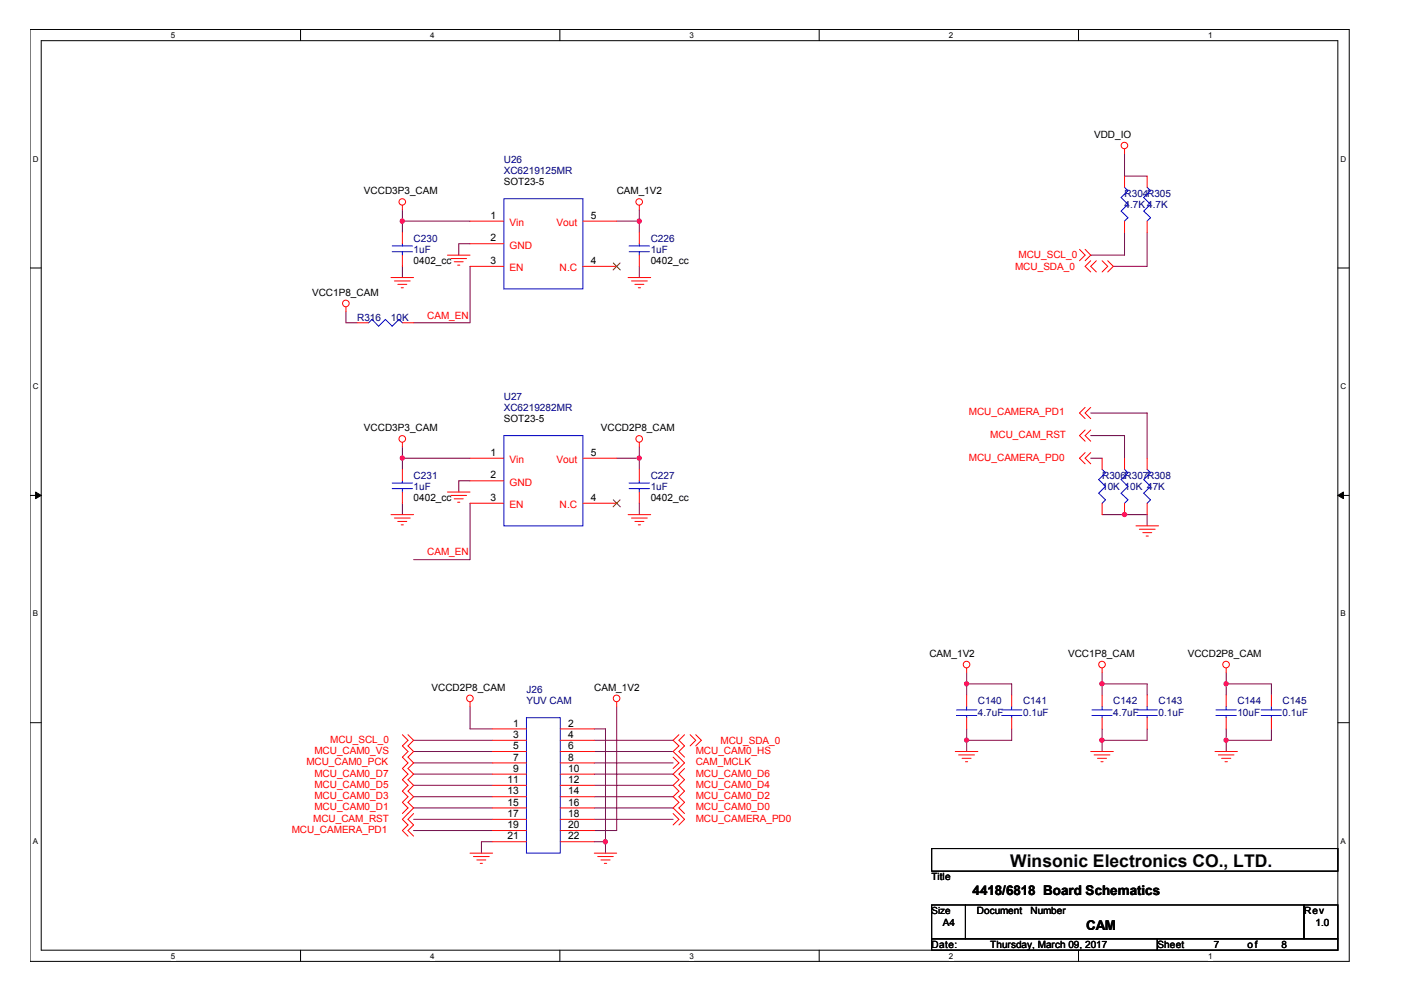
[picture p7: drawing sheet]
<svg xmlns="http://www.w3.org/2000/svg" width="297mm" height="210mm" viewBox="0 0 297 210" stroke-linecap="round" stroke-linejoin="round" font-family="sans-serif">
<path d="M6.3 6.2h279.2v197.2h-279.1zM8.7 8.6h274.3v192.5h-274.3z" fill="none" stroke="#000" stroke-width=".21"/>
<g fill="#fff">
<path d="M36.2 6.5h.9v1.9h-.9z"/>
<path d="M36.2 201.3h.9v1.9h-.9z"/>
</g>
<path d="M63.6 6.2v2.4M63.6 201.1v2.3" fill="none" stroke="#000" stroke-width=".21"/>
<g fill="#fff">
<path d="M91 6.5h.9v1.9h-.9z"/>
<path d="M91 201.3h.9v1.9h-.9z"/>
</g>
<path d="M118.4 6.2v2.4M118.4 201.1v2.3" fill="none" stroke="#000" stroke-width=".21"/>
<g fill="#fff">
<path d="M145.9 6.5h.9v1.9h-.9z"/>
<path d="M145.9 201.3h.9v1.9h-.9z"/>
</g>
<path d="M173.3 6.2v2.4M173.3 201.1v2.3" fill="none" stroke="#000" stroke-width=".21"/>
<g fill="#fff">
<path d="M200.7 6.5h1v1.9h-1z"/>
<path d="M200.7 201.3h1v1.9h-1z"/>
</g>
<path d="M228.2 6.2v2.4M228.2 201.1v2.3" fill="none" stroke="#000" stroke-width=".21"/>
<g fill="#fff">
<path d="M255.6 6.5h.9v1.9h-.9z"/>
<path d="M255.6 201.3h.9v1.9h-.9z"/>
<path d="M6.9 32.7h1.3v1.9h-1.3z"/>
<path d="M283.6 32.7h1.3v1.9h-1.3z"/>
<path d="M6.9 80.7h1.3v1.9h-1.3z"/>
<path d="M283.6 80.7h1.3v1.9h-1.3z"/>
</g>
<path d="M6.4 56.7h2.3M283 56.7h2.4" fill="none" stroke="#000" stroke-width=".21"/>
<g fill="#fff">
<path d="M6.9 128.9h1.2v1.9h-1.2z"/>
<path d="M283.6 128.9h1.2v1.9h-1.2z"/>
</g>
<path d="M6.4 104.8h2.3M7.5 104.1l1.2 .7-1.2 .7zM283 104.8h2.4M283 104.8l1.2-.7v1.4z" fill="none" stroke="#000" stroke-width=".21"/>
<path d="M7.5 104.1l1.2 .7-1.2 .7zM283 104.8l1.2-.7v1.4z" fill="#000"/>
<g fill="#fff">
<path d="M6.9 177h1.2v1.9h-1.2z"/>
<path d="M283.6 177h1.2v1.9h-1.2z"/>
</g>
<path d="M6.4 152.9h2.3M283 152.9h2.4" fill="none" stroke="#000" stroke-width=".21"/>
<path d="M130.5 46.8h4.8v2.4M135.3 56.4v2.3" fill="none" stroke="#800040" stroke-width=".21"/>
<circle cx="135.2" cy="46.8" r=".46" fill="#f0f"/>
<circle cx="135.2" cy="46.8" r=".46" fill="none" stroke="#f0f" stroke-width=".21"/>
<path d="M85.1 44.4v4.8M85.1 56.4v2.3M85.1 46.8h14.3M99.4 51.6h-2.3v2.4M135.3 44.4v2.4" fill="none" stroke="#800040" stroke-width=".21"/>
<circle cx="85.1" cy="46.8" r=".46" fill="#f0f"/>
<circle cx="85.1" cy="46.8" r=".46" fill="none" stroke="#f0f" stroke-width=".21"/>
<path d="M99.4 56.4v11.9h-11.9M73.2 65.9v2.4h2.4M130.5 97h4.8v2.3M135.3 106.5v2.4" fill="none" stroke="#800040" stroke-width=".21"/>
<circle cx="135.2" cy="96.9" r=".45" fill="#f0f"/>
<circle cx="135.2" cy="96.9" r=".45" fill="none" stroke="#f0f" stroke-width=".21"/>
<path d="M85.1 94.5v4.8M85.1 97h14.3M135.3 94.5v2.5M85.1 106.5v2.4M99.4 101.7h-2.3v2.4" fill="none" stroke="#800040" stroke-width=".21"/>
<circle cx="85.1" cy="96.9" r=".45" fill="#f0f"/>
<circle cx="85.1" cy="96.9" r=".45" fill="none" stroke="#f0f" stroke-width=".21"/>
<g fill="none" stroke="#800040" stroke-width=".21">
<path d="M99.4 106.5v11.9h-11.9M87.5 156.6h16.7M87.5 159h16.7M99.4 149.5v4.7h4.8M125.7 154.2h2.4v26.3M125.7 156.6h16.7M125.7 159h16.7M130.5 149.5v26.2h-4.8M87.5 161.4h16.7M87.5 163.8h16.7M87.5 166.2h16.7M87.5 168.6h16.7"/>
<path d="M87.5 171h16.7M87.5 173.4h16.7M87.5 175.7h16.7M104.2 178.1h-2.3v2.4M125.7 178.1h2.4M125.7 161.4h16.7M125.7 163.8h16.7M125.7 166.2h16.7M125.7 168.6h16.7M125.7 171h16.7M125.7 173.4h16.7"/>
</g>
<circle cx="128.1" cy="178.1" r=".46" fill="#f0f"/>
<circle cx="128.1" cy="178.1" r=".46" fill="none" stroke="#f0f" stroke-width=".21"/>
<path d="M230.8 87.4h11.9v9.6M230.8 97h2.4M230.8 92.2h7.1v4.8M233.2 108.9h9.5v2.4" fill="none" stroke="#800040" stroke-width=".21"/>
<circle cx="237.9" cy="108.9" r=".46" fill="#f0f"/>
<circle cx="237.9" cy="108.9" r=".46" fill="none" stroke="#f0f" stroke-width=".21"/>
<path d="M237.9 32.5v4.8h4.8M237.9 49.2v4.8h-7.1M242.7 49.2v7.2h-7.2M214 144.7h-9.5v2.4" fill="none" stroke="#800040" stroke-width=".21"/>
<circle cx="204.5" cy="144.7" r=".45" fill="#f0f"/>
<circle cx="204.5" cy="144.7" r=".45" fill="none" stroke="#f0f" stroke-width=".21"/>
<path d="M214 144.7v2.4M214 156.6h-9.5v2.4" fill="none" stroke="#800040" stroke-width=".21"/>
<circle cx="204.5" cy="156.6" r=".45" fill="#f0f"/>
<circle cx="204.5" cy="156.6" r=".45" fill="none" stroke="#f0f" stroke-width=".21"/>
<path d="M214 154.2v2.4M242.7 144.7h-9.5v2.4" fill="none" stroke="#800040" stroke-width=".21"/>
<circle cx="233.1" cy="144.7" r=".46" fill="#f0f"/>
<circle cx="233.1" cy="144.7" r=".46" fill="none" stroke="#f0f" stroke-width=".21"/>
<path d="M233.2 156.6v2.4M242.7 144.7v2.4" fill="none" stroke="#800040" stroke-width=".21"/>
<circle cx="233.1" cy="156.6" r=".46" fill="#f0f"/>
<circle cx="233.1" cy="156.6" r=".46" fill="none" stroke="#f0f" stroke-width=".21"/>
<path d="M242.7 154.2v2.4h-9.5M269 144.7h-9.6v2.4" fill="none" stroke="#800040" stroke-width=".21"/>
<circle cx="259.4" cy="144.7" r=".45" fill="#f0f"/>
<circle cx="259.4" cy="144.7" r=".45" fill="none" stroke="#f0f" stroke-width=".21"/>
<path d="M259.4 154.2v4.8M269 144.7v2.4M269 154.2v2.4h-9.6" fill="none" stroke="#800040" stroke-width=".21"/>
<circle cx="259.4" cy="156.6" r=".45" fill="#f0f"/>
<circle cx="259.4" cy="156.6" r=".45" fill="none" stroke="#f0f" stroke-width=".21"/>
<path d="M204.5 142.3v2.4M204.5 154.2v2.4M233.2 142.3v2.4M233.2 154.2v2.4M259.4 142.3v2.4" fill="none" stroke="#800040" stroke-width=".21"/>
<g fill="none" stroke="#f00" stroke-width=".21">
<path d="M237.9 31.5v1M237.9 37.3v2.3M242.7 37.3v2.3M82.7 58.7h4.8M83.4 59.5h3.4M85.1 43.4v1M85.1 49.2v2.4M85.1 54v2.4M94.7 54h4.7M95.4 54.7h3.3M96.1 55.4h1.9M96.8 56.1h.5"/>
<path d="M99.4 46.8h7.2M99.4 51.6h7.2M99.4 56.4h7.2M123.3 46.8h7.2M123.3 56.4h7.2M132.9 58.7h4.8M133.6 59.5h3.3M135.3 43.4v1M135.3 49.2v2.4M135.3 54v2.4M228.4 52.8l1.2 1.2-1.2 1.2M229.6 52.8l1.2 1.2-1.2 1.2"/>
<path d="M230.8 55.2l-1.2 1.2 1.2 1.1M231.9 55.2l-1.1 1.2 1.1 1.1M233.2 55.2l1.2 1.2-1.2 1.1M234.4 55.2l1.1 1.2-1.1 1.1M237.9 46.8v2.4M242.7 46.8v2.4M73.2 65v.9M75.6 68.3h2.4M84.2 60.2h1.9M84.9 60.9h.4M85.1 68.3h2.4M134.3 60.2h1.9"/>
<path d="M135 60.9h.5M85.1 93.6v.9M85.1 99.3v2.4M99.4 97h7.2M123.3 97h7.2M135.3 93.6v.9M135.3 99.3v2.4M229.6 86.2l-1.2 1.2 1.2 1.2M229.6 91l-1.2 1.2 1.2 1.2M229.6 95.8l-1.2 1.2 1.2 1.1M230.8 86.2l-1.2 1.2 1.2 1.2M230.8 91l-1.2 1.2 1.2 1.2"/>
<path d="M230.8 95.8l-1.2 1.2 1.2 1.1M233.2 97v2.3M237.9 97v2.3M242.7 97v2.3M82.7 108.9h4.8M83.4 109.6h3.4M84.2 110.3h1.9M84.9 111.1h.4M85.1 104.1v2.4M94.7 104.1h4.7M95.4 104.8h3.3M96.1 105.6h1.9"/>
<path d="M96.8 106.3h.5M99.4 101.7h7.2M99.4 106.5h7.2M123.3 106.5h7.2M132.9 108.9h4.8M133.6 109.6h3.3M134.3 110.3h1.9M135 111.1h.5M135.3 104.1v2.4M233.2 106.5v2.4M237.9 106.5v2.4M240.3 111.3h4.8"/>
<path d="M241 112h3.4M241.8 112.7h1.9M242.5 113.4h.5M242.7 106.5v2.4M85.1 155.5l1.2 1.1-1.2 1.2 1.2 1.2-1.2 1.2 1.2 1.2-1.2 1.2 1.2 1.2-1.2 1.2 1.2 1.2-1.2 1.2 1.2 1.2-1.2 1.2 1.2 1.2-1.2 1.1M86.3 155.5l1.2 1.1-1.2 1.2 1.2 1.2-1.2 1.2 1.2 1.2-1.2 1.2 1.2 1.2-1.2 1.2 1.2 1.2-1.2 1.2 1.2 1.2-1.2 1.2 1.2 1.2-2.4 2.4 1.2 1.2-1.2 1.1 1.2 1.2M99.4 148.5v1M104.2 159h7.2M104.2 154.2h7.2M104.2 156.6h7.2M118.5 159h7.2M118.5 154.2h7.2"/>
<path d="M118.5 156.6h7.2M130.5 148.5v1M143.6 155.5l-1.2 1.1 1.2 1.2-1.2 1.2 2.4 2.4-2.4 2.4 1.2 1.2-1.2 1.2 1.2 1.2-1.2 1.2 1.2 1.2-1.2 1.2 2.4 2.4-1.2 1.2M144.8 155.5l-1.2 1.1 1.2 1.2-1.2 1.2 1.2 1.2M146 155.5l1.2 1.1-1.2 1.2M147.2 155.5l1.2 1.1-1.2 1.2M202.1 159h4.8M202.8 159.7h3.4M204.5 141.4v.9M204.5 147.1v2.4M204.5 151.9v2.3M214 147.1v2.4"/>
<path d="M214 151.9v2.3M230.8 159h4.7M231.5 159.7h3.3M233.2 141.4v.9M233.2 147.1v2.4M233.2 151.9v2.3M242.7 147.1v2.4M242.7 151.9v2.3M257 159h4.8M257.8 159.7h3.3M259.4 141.4v.9M259.4 147.1v2.4"/>
<path d="M259.4 151.9v2.3M269 147.1v2.4M269 151.9v2.3M87.5 172.1l-1.2 1.3 1.2 1.2-1.2 1.1 1.2 1.2M104.2 161.4h7.2M104.2 163.8h7.2M104.2 166.2h7.2M104.2 168.6h7.2M104.2 171h7.2M104.2 173.4h7.2M104.2 175.7h7.2M104.2 178.1h7.2"/>
<path d="M118.5 161.4h7.2M118.5 163.8h7.2M118.5 166.2h7.2M118.5 168.6h7.2M118.5 171h7.2M118.5 173.4h7.2M118.5 175.7h7.2M118.5 178.1h7.2M142.4 172.1l1.2 1.3-1.2 1.2M142.4 160.2l1.2 1.2-1.2 1.2M144.8 162.6l-1.2 1.2 1.2 1.2-1.2 1.2 1.2 1.2-1.2 1.2 1.2 1.2-1.2 1.2 1.2 1.1M203.5 160.5h1.9"/>
<path d="M204.3 161.2h.4M232.2 160.5h1.9M232.9 161.2h.5M258.4 160.5h2M259.2 161.2h.5M99.4 180.5h4.8M100.2 181.2h3.3M100.9 182h1.9M101.6 182.7h.5M125.7 180.5h4.8M126.4 181.2h3.4M127.1 182h2"/>
<path d="M127.8 182.7h.6"/>
<circle cx="237.9" cy="30.8" r=".69"/>
<circle cx="85.1" cy="42.7" r=".69"/>
<circle cx="135.2" cy="42.7" r=".69"/>
<circle cx="73.2" cy="64.2" r=".7"/>
<circle cx="85.1" cy="92.9" r=".7"/>
<circle cx="135.2" cy="92.9" r=".7"/>
<circle cx="99.4" cy="147.8" r=".7"/>
<circle cx="130.4" cy="147.8" r=".7"/>
<circle cx="204.5" cy="140.6" r=".7"/>
<circle cx="233.1" cy="140.6" r=".7"/>
<circle cx="259.4" cy="140.6" r=".7"/>
</g>
<path d="M197.1 179.5h85.9v4.8h-85.9zM197.1 191.5h7.2v7.1h-7.2zM197.1 198.6h47.8v2.5h-47.8zM204.3 191.5h71.6v7.1h-71.6zM244.9 198.6h38.1v2.5h-38.1zM275.9 191.5h7.1v7.1h-7.1z" fill="none" stroke="#000" stroke-width=".21"/>
<g fill="none" stroke="#00f" stroke-width=".21">
<path d="M237.9 39.6l.7 .8-1.4 1.4 1.4 1.4-1.4 1.5 1.4 1.4-.7 .7M242.7 39.6l.7 .8-1.4 1.4 1.4 1.4-1.4 1.5 1.4 1.4-.7 .7M83 53.3h4.3M83 52h4.3M85.1 51.6v.4M85.1 53.3v.7M106.6 42.1h16.7v19h-16.7zM133.1 53.3h4.3M133.1 52h4.3M135.3 51.6v.4M135.3 53.3v.7M78 68.3l.7-.7 1.4 1.4 1.4-1.4 1.5 1.4 1.4-1.4 .7 .7"/>
<path d="M106.6 92.2h16.7v19.1h-16.7zM233.2 99.3l.7 .7-1.4 1.5 1.4 1.4-1.4 1.5 1.4 1.4-.7 .7M237.9 99.3l.7 .7-1.4 1.5 1.4 1.4-1.4 1.5 1.4 1.4-.7 .7M242.7 99.3l.7 .7-1.4 1.5 1.4 1.4-1.4 1.5 1.4 1.4-.7 .7M83 103.4h4.3M83 102.2h4.3M85.1 101.7v.5M85.1 103.4v.7M133.1 103.4h4.3M133.1 102.2h4.3M135.3 101.7v.5M135.3 103.4v.7"/>
<path d="M111.4 151.9h7.1v28.6h-7.1zM202.4 150.2h4.3M202.4 151.4h4.3M204.5 149.5v.7M204.5 151.4v.5M211.9 150.2h4.3M211.9 151.4h4.3M214 149.5v.7M214 151.4v.5M231 150.2h4.3M231 151.4h4.3M233.2 149.5v.7"/>
<path d="M233.2 151.4v.5M240.5 150.2h4.4M240.5 151.4h4.4M242.7 149.5v.7M242.7 151.4v.5M257.3 150.2h4.3M257.3 151.4h4.3M259.4 149.5v.7M259.4 151.4v.5M266.8 150.2h4.3M266.8 151.4h4.3M269 149.5v.7"/>
<path d="M269 151.4v.5"/>
</g>
<path d="M129.8 55.6l1.4 1.5M131.2 55.6l-1.5 1.5M129.8 105.8l1.4 1.4M131.2 105.8l-1.5 1.4" fill="none" stroke="#804000" stroke-width=".21"/>
<circle cx="135.2" cy="46.8" r=".46" fill="#f0f"/>
<circle cx="135.2" cy="46.8" r=".46" fill="none" stroke="#f0f" stroke-width=".21"/>
<circle cx="85.1" cy="46.8" r=".46" fill="#f0f"/>
<circle cx="85.1" cy="46.8" r=".46" fill="none" stroke="#f0f" stroke-width=".21"/>
<circle cx="135.2" cy="96.9" r=".45" fill="#f0f"/>
<circle cx="135.2" cy="96.9" r=".45" fill="none" stroke="#f0f" stroke-width=".21"/>
<circle cx="85.1" cy="96.9" r=".45" fill="#f0f"/>
<circle cx="85.1" cy="96.9" r=".45" fill="none" stroke="#f0f" stroke-width=".21"/>
<circle cx="128.1" cy="178.1" r=".46" fill="#f0f"/>
<circle cx="128.1" cy="178.1" r=".46" fill="none" stroke="#f0f" stroke-width=".21"/>
<circle cx="237.9" cy="108.9" r=".46" fill="#f0f"/>
<circle cx="237.9" cy="108.9" r=".46" fill="none" stroke="#f0f" stroke-width=".21"/>
<circle cx="204.5" cy="144.7" r=".45" fill="#f0f"/>
<circle cx="204.5" cy="144.7" r=".45" fill="none" stroke="#f0f" stroke-width=".21"/>
<circle cx="204.5" cy="156.6" r=".45" fill="#f0f"/>
<circle cx="204.5" cy="156.6" r=".45" fill="none" stroke="#f0f" stroke-width=".21"/>
<circle cx="233.1" cy="144.7" r=".46" fill="#f0f"/>
<circle cx="233.1" cy="144.7" r=".46" fill="none" stroke="#f0f" stroke-width=".21"/>
<circle cx="233.1" cy="156.6" r=".46" fill="#f0f"/>
<circle cx="233.1" cy="156.6" r=".46" fill="none" stroke="#f0f" stroke-width=".21"/>
<circle cx="259.4" cy="144.7" r=".45" fill="#f0f"/>
<circle cx="259.4" cy="144.7" r=".45" fill="none" stroke="#f0f" stroke-width=".21"/>
<circle cx="259.4" cy="156.6" r=".45" fill="#f0f"/>
<circle cx="259.4" cy="156.6" r=".45" fill="none" stroke="#f0f" stroke-width=".21"/>
<text font-size="3.7" x="213.7" y="183.4">Winsonic Electronics CO., LTD.</text>
<g font-size="2.8">
<text x="205.8" y="189.3">4418/6818 Board Schematics</text>
<text x="229.8" y="196.7">CAM</text>
</g>
<g font-size="2.2">
<text x="103.8" y="46.3">1</text>
<text x="125" y="46.3">5</text>
<text x="103.8" y="51.1">2</text>
<text x="103.8" y="55.9">3</text>
<text x="125" y="55.9">4</text>
<text x="103.8" y="96.4">1</text>
<text x="103.8" y="101.2">2</text>
<text x="125" y="96.4">5</text>
<text x="103.8" y="106">3</text>
<text x="125" y="106">4</text>
<text x="108.5" y="153.7">1</text>
<text x="120.2" y="153.7">2</text>
<text x="108.5" y="156.1">3</text>
<text x="108.5" y="158.5">5</text>
<text x="108.5" y="160.9">7</text>
<text x="120.2" y="156.1">4</text>
<text x="120.2" y="158.5">6</text>
<text x="120.2" y="160.9">8</text>
<text x="107.4" y="165.7">11</text>
<text x="108.5" y="163.3">9</text>
<text x="120.2" y="163.3">10</text>
<text x="120.2" y="165.7">12</text>
<text x="107.4" y="168.1">13</text>
<text x="107.4" y="170.4">15</text>
<text x="107.4" y="172.9">17</text>
<text x="120.2" y="168.1">14</text>
<text x="120.2" y="170.4">16</text>
<text x="120.2" y="172.9">18</text>
<text x="107.4" y="175.2">19</text>
<text x="107.4" y="177.6">21</text>
<text x="120.2" y="175.2">20</text>
<text x="120.2" y="177.6">22</text>
</g>
<g font-size="2.2" fill="#f00">
<text x="107.8" y="47.8">Vin</text>
<text x="117.7" y="47.8">Vout</text>
<text x="107.8" y="52.6">GND</text>
<text x="107.8" y="57.4">EN</text>
<text x="118.4" y="57.4">N.C</text>
<text x="107.8" y="98">Vin</text>
<text x="117.7" y="98">Vout</text>
<text x="107.8" y="102.8">GND</text>
<text x="107.8" y="107.5">EN</text>
<text x="118.4" y="107.5">N.C</text>
</g>
<g font-size="2.1">
<text x="231.5" y="29.2">VDD_IO</text>
<text x="77" y="41.1">VCCD3P3_CAM</text>
<text x="106.6" y="39.2">SOT23-5</text>
<text x="130.5" y="41.1">CAM_1V2</text>
<text x="87.5" y="55.9">0402_cc</text>
<text x="137.7" y="55.9">0402_cc</text>
<text x="66" y="62.6">VCC1P8_CAM</text>
<text x="106.6" y="89.3">SOT23-5</text>
<text x="77" y="91.2">VCCD3P3_CAM</text>
<text x="127.1" y="91.2">VCCD2P8_CAM</text>
<text x="87.5" y="106.1">0402_cc</text>
<text x="137.7" y="106.1">0402_cc</text>
<text x="196.6" y="139">CAM_1V2</text>
<text x="226" y="139">VCC1P8_CAM</text>
<text x="251.3" y="139">VCCD2P8_CAM</text>
<text x="91.3" y="146.2">VCCD2P8_CAM</text>
<text x="125.7" y="146.2">CAM_1V2</text>
<text x="197.1" y="186.3">Title</text>
<text x="197.1" y="193.4">Size</text>
<text x="199.5" y="195.8">A4</text>
<text x="206.7" y="193.4">Document</text>
<text x="218" y="193.4">Number</text>
<text x="275.9" y="193.4">Rev</text>
<text x="278.3" y="195.8">1.0</text>
<text x="197.1" y="200.6">Date:</text>
<text x="209.5" y="200.6">Thursday, March 09, 2017</text>
<text x="244.9" y="200.6">Sheet</text>
<text x="256.8" y="200.6">7</text>
<text x="263.9" y="200.6">of</text>
<text x="271.1" y="200.6">8</text>
</g>
<g font-size="2.1" fill="#000080">
<text x="106.6" y="34.4">U26</text>
<text x="106.6" y="36.8">XC6219125MR</text>
<text x="237.9" y="41.6">R304R305</text>
<text x="237.9" y="44">4.7K 4.7K</text>
<text x="87.5" y="51.2">C230</text>
<text x="87.5" y="53.5">1uF</text>
<text x="137.7" y="51.2">C226</text>
<text x="137.7" y="53.5">1uF</text>
<text x="75.6" y="67.9">R316</text>
<text x="82.7" y="67.9">10K</text>
<text x="106.6" y="84.6">U27</text>
<text x="106.6" y="87">XC6219282MR</text>
<text x="87.5" y="101.3">C231</text>
<text x="137.7" y="101.3">C227</text>
<text x="233.2" y="101.3">R306R307R308</text>
<text x="87.5" y="103.7">1uF</text>
<text x="137.7" y="103.7">1uF</text>
<text x="233.2" y="103.7">10K 10K 47K</text>
<text x="111.4" y="146.7">J26</text>
<text x="111.4" y="149">YUV CAM</text>
<text x="206.9" y="149">C140</text>
<text x="216.5" y="149">C141</text>
<text x="235.5" y="149">C142</text>
<text x="245.1" y="149">C143</text>
<text x="261.8" y="149">C144</text>
<text x="271.4" y="149">C145</text>
<text x="206.9" y="151.4">4.7uF</text>
<text x="216.5" y="151.4">0.1uF</text>
<text x="235.5" y="151.4">4.7uF</text>
<text x="245.1" y="151.4">0.1uF</text>
<text x="261.8" y="151.4">10uF</text>
<text x="271.4" y="151.4">0.1uF</text>
</g>
<g font-size="2.1" fill="#f00">
<text x="214.8" y="57.1">MCU_SDA_0</text>
<text x="215.5" y="54.5">MCU_SCL_0</text>
<text x="90.4" y="67.4">CAM_EN</text>
<text x="205" y="87.9">MCU_CAMERA_PD1</text>
<text x="209.5" y="92.7">MCU_CAM_RST</text>
<text x="205" y="97.5">MCU_CAMERA_PD0</text>
<text x="90.4" y="117.5">CAM_EN</text>
<text x="64.8" y="161.9">MCU_CAM0_PCK</text>
<text x="66.5" y="159.5">MCU_CAM0_VS</text>
<text x="69.8" y="157.2">MCU_SCL_0</text>
<text x="147.2" y="161.9">CAM_MCLK</text>
<text x="147.2" y="159.5">MCU_CAM0_HS</text>
<text x="152.4" y="157.4">MCU_SDA_0</text>
<text x="66.5" y="164.3">MCU_CAM0_D7</text>
<text x="66.5" y="166.7">MCU_CAM0_D5</text>
<text x="147.2" y="166.7">MCU_CAM0_D4</text>
<text x="147.2" y="164.3">MCU_CAM0_D6</text>
<text x="66.3" y="173.9">MCU_CAM_RST</text>
<text x="66.5" y="169.1">MCU_CAM0_D3</text>
<text x="66.5" y="171.5">MCU_CAM0_D1</text>
<text x="147.2" y="173.9">MCU_CAMERA_PD0</text>
<text x="147.2" y="171.5">MCU_CAM0_D0</text>
<text x="147.2" y="169.1">MCU_CAM0_D2</text>
<text x="61.7" y="176.2">MCU_CAMERA_PD1</text>
</g>
<g font-size="1.7">
<text x="36.2" y="8">5</text>
<text x="91" y="8">4</text>
<text x="145.9" y="8">3</text>
<text x="200.7" y="8">2</text>
<text x="255.6" y="8">1</text>
<text x="6.9" y="34.2">D</text>
<text x="283.6" y="34.2">D</text>
<text x="6.9" y="82.3">C</text>
<text x="283.6" y="82.3">C</text>
<text x="6.9" y="130.4">B</text>
<text x="283.6" y="130.4">B</text>
<text x="6.9" y="178.5">A</text>
<text x="283.6" y="178.5">A</text>
<text x="36.2" y="202.8">5</text>
<text x="91" y="202.8">4</text>
<text x="145.9" y="202.8">3</text>
<text x="200.7" y="202.8">2</text>
<text x="255.6" y="202.8">1</text>
</g>
</svg>
